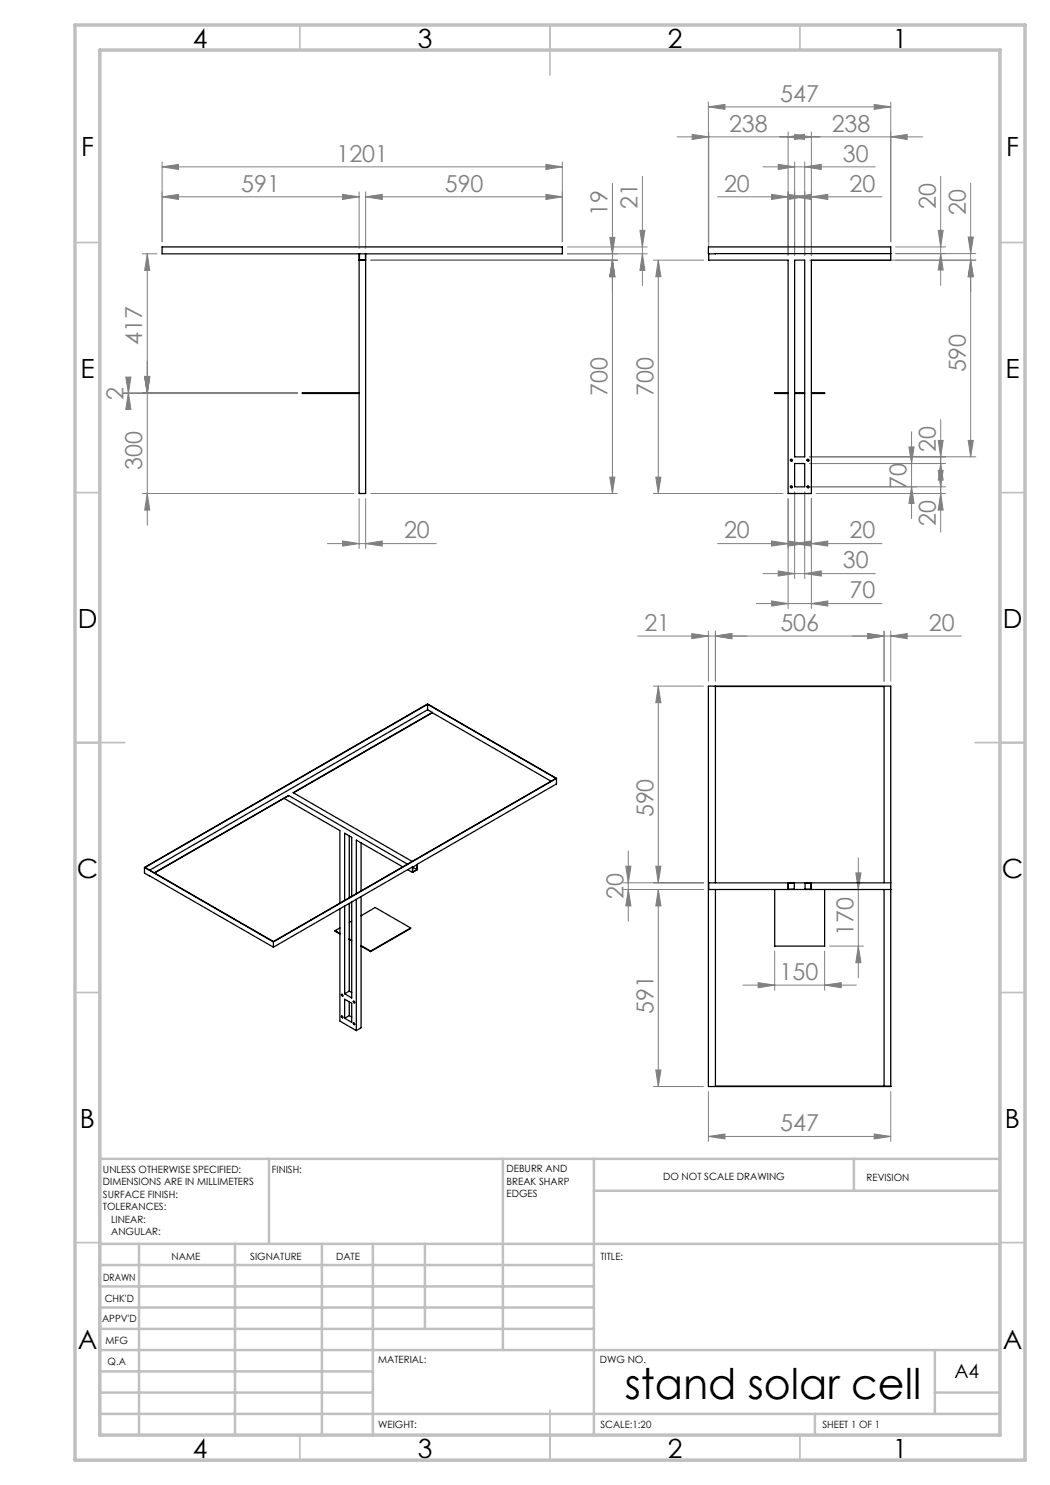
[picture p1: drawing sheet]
<svg xmlns="http://www.w3.org/2000/svg" width="210mm" height="297mm" viewBox="0 0 210 297" stroke-linecap="round" stroke-linejoin="round" font-family="sans-serif">
<path d="M158.3 91.9l-.2 .1M158.3 97.2l-.2 .2M158.5 92l-.2 .2M158.5 97.4l-.2 .2M161.6 91.9l-.2 .1M161.6 97.2l-.2 .2M161.8 92l-.2 .2M161.8 97.4l-.2 .2" fill="none" stroke="#000" stroke-width=".2"/>
<g fill="none" stroke="#808080" stroke-width=".2">
<path d="M32.4 33.4l3.3-.5v1zM32.4 32.4v16M32.4 33.4h80.1M32.4 39.4l3.3-.5v1zM32.4 39.4h39.4M68.5 38.9l3.3 .5-3.3 .5zM71.8 38.4v11.3M73.1 39.4l3.3-.5v1zM73.1 39.4h39.4M73.1 38.4v11.3M109.2 32.9l3.3 .5-3.3 .5zM109.2 38.9l3.3 .5-3.3 .5z"/>
<path d="M112.5 32.4v16M122.5 36.7v62M128.5 35.3v21.8M135.4 27.4h49.1M138.4 26.9l3.3 .5-3.3 .5zM141.7 21.4l3.3-.5v1zM141.7 20.4v28M141.7 21.4h36.5M141.7 26.4v23.4M143.5 39.4h32.9M152.6 33.4h22.4M154.3 38.9l3.3 .5-3.3 .5z"/>
<path d="M155.6 32.9l3.3 .5-3.3 .5zM157.6 27.4l3.3-.5v1zM157.6 38.9l3.3 .5-3.3 .5zM157.6 26.4v24.6M158.9 39.4l3.3-.5v1zM158.9 32.4v18.6M159 26.9l3.3 .5-3.3 .5zM160.9 33.4l3.4-.5v1zM160.9 32.4v18.6M162.3 39.4l3.3-.5v1zM162.3 26.4v24.6M174.8 20.9l3.4 .5-3.4 .5z"/>
<path d="M178.2 27.4l3.2-.5v1zM178.2 20.4v28M188.1 35.3v21.8M194.1 36.6v54.8M28.5 50.8h2.9M29.5 50.8l.5 3.3h-1.1zM29.5 50.8v54.3M74.2 52h49.3M113.5 49.4h16M122 47.5h1l-.5 3.3zM122.5 52l.5 3.3h-1zM128 46.1h1l-.5 3.3z"/>
<path d="M128.5 50.8l.5 3.3h-1zM129.5 50.8h-16M130.7 52h10M131.7 52v46.7M131.7 52l.5 3.3h-1zM161.9 52h33.3M179.1 50.7h16.1M179.1 49.4h10M187.6 46.1h1l-.5 3.3zM188.1 50.7l.5 3.3h-1zM193.6 47.4h1.1l-.6 3.3zM194.1 52l.6 3.3h-1.1z"/>
<path d="M24.7 78.7h34.8M24.7 78.6h34.8M25.2 75.4h1l-.5 3.3zM25.7 78.6l.5 3.3h-1zM25.7 78.6v.1M28.9 75.4h1.1l-.5 3.3zM28.9 75.3h1.1l-.5 3.3zM28.5 98.7h42.3M29.5 98.7l.5 3.3h-1.1zM71.8 99.7v10M73.1 99.7v10M74.2 98.7h49.3"/>
<path d="M122 95.4h1l-.5 3.3zM130.7 98.7h25.9M131.2 95.4h1l-.5 3.3zM157.6 99.7v22M158.9 98.4v17.3M160.9 98.4v17.3M161.9 97.4h27.2M161.9 92.7h27.2M161.9 91.4h33.3M162.3 99.7v22M163.3 98.7h25.8M181.8 89.4h1l-.5 3.3z"/>
<path d="M182.3 97.4l.5 3.3h-1zM182.3 86.4v17.3M187.6 88.1h1l-.5 3.3zM187.6 94.1h1l-.5 3.3zM188.1 92.7l.5 3.3h-1zM188.1 98.7l.5 3.3h-1zM188.1 84v22.4M193.6 88.1h1.1l-.6 3.3zM65.5 108.7h21.7M68.5 108.2l3.3 .5-3.3 .5zM73.1 108.7l3.3-.5v1zM152.6 114.7h22.4"/>
<path d="M154.3 108.2l3.3 .5-3.3 .5zM155.6 114.2l3.3 .5-3.3 .5zM157.6 108.2l3.3 .5-3.3 .5zM158.9 108.7l3.3-.5v1zM160.9 114.7l3.4-.5v1zM162.3 108.7l3.3-.5v1zM176.4 108.7h-32.9M127.6 127.2h64.7M130.7 137.2h10M131.7 137.2l.5 3.3h-1zM131.7 137.2v39.4M138.4 126.7l3.3 .5-3.3 .5z"/>
<path d="M141.7 126.2v10M143.1 126.2v10M143.1 127.2l3.3-.5v1zM151.3 120.7h25.1M154.3 120.2l3.3 .5-3.3 .5zM162.3 120.7l3.3-.5v1zM173.5 126.7l3.3 .5-3.3 .5zM176.8 126.2v10.1M178.2 127.2l3.2-.5v1zM178.2 126.2v10M124.7 177.9h16M124.7 176.6h16"/>
<path d="M125.2 173.2h1l-.5 3.4zM125.7 177.9l.5 3.3h-1zM125.7 170.2v14.1M131.2 173.2h1l-.5 3.4zM131.7 177.9l.5 3.3h-1zM131.7 177.9v39.4M165.9 177.9h6.8M171.2 174.6h1l-.5 3.3zM171.7 171.6v24M148.6 197h22.7M151.6 196.5l3.3 .5-3.3 .6zM154.9 190.2v7.8"/>
<path d="M164.9 197l3.3-.5v1.1zM164.9 190.2v7.8M165.9 189.2h6.8M171.7 189.2l.5 3.3h-1zM130.7 217.3h10M131.2 214h1l-.5 3.3zM141.7 218.3v10M178.2 218.3v10M141.7 227.3l3.3-.5v1zM141.7 227.3h36.5M174.8 226.8l3.4 .5-3.4 .5z"/>
</g>
<g fill="none" stroke="#c0c0c0" stroke-width=".35">
<path d="M60 5v5M110 5v10M160 5v5M15 48.5h5M200 48.5h5M15 98.5h5M200 98.5h5M15 148.5h10M195 148.5h10M15 198.5h5M200 198.5h5M15 248.5h5"/>
<path d="M200 248.5h5M60 287v5M110 282v10M160 287v5"/>
</g>
<g fill="none" stroke="#c0c0c0" stroke-width=".5">
<path d="M53.8 231.8v17M100.6 231.8v38.2M118.8 231.8v55.2M118.8 238.2h81.2M170.8 231.8v6.4M200 231.8h-180v55.2M20 248.8h180M20 257.3h98.8M20 253h98.8M27.8 248.8v38.2M47 248.8v38.2M64.4 248.8v38.2"/>
<path d="M74.6 248.8v38.2M85 248.8v17M20 265.8h98.8M20 261.5h98.8M20 278.5h54.6M20 274.3h54.6M20 270h180M187 278.5h13M187 270v12.8M20 282.8h180M163 282.8v4.2"/>
</g>
<path d="M15 5h190v287h-190zM20 10h180v277h-180z" fill="none" stroke="#c0c0c0" stroke-width=".7"/>
<path d="M158.1 92l.2 .2v-.2zM158.3 91.9v.1h.2zM161.4 92l.2 .2v-.2zM161.6 91.9v.1h.2zM161.4 97.4l.2 .2v-.2zM161.6 97.2v.2h.2zM158.1 97.4l.2 .2v-.2zM158.3 97.2v.2h.2z" fill="#000"/>
<g fill="#808080">
<path d="M68.5 38.9l3.3 .5-3.3 .5zM32.4 39.4l3.3-.5v1z"/>
<path d="M158.9 108.7l3.3-.5v1zM154.3 108.2l3.3 .5-3.3 .5zM174.8 20.9l3.4 .5-3.4 .5zM141.7 21.4l3.3-.5v1zM164.9 197l3.3-.5v1.1zM151.6 196.5l3.3 .5-3.3 .6zM174.8 226.8l3.4 .5-3.4 .5zM141.7 227.3l3.3-.5v1zM173.5 126.7l3.3 .5-3.3 .5zM143.1 127.2l3.3-.5v1z"/>
<path d="M154.3 120.2l3.3 .5-3.3 .5zM162.3 120.7l3.3-.5v1zM157.6 108.2l3.3 .5-3.3 .5zM162.3 108.7l3.3-.5v1zM138.4 26.9l3.3 .5-3.3 .5zM157.6 27.4l3.3-.5v1zM159 26.9l3.3 .5-3.3 .5zM178.2 27.4l3.2-.5v1zM155.6 32.9l3.3 .5-3.3 .5zM160.9 33.4l3.4-.5v1zM154.3 38.9l3.3 .5-3.3 .5zM158.9 39.4l3.3-.5v1zM157.6 38.9l3.3 .5-3.3 .5zM162.3 39.4l3.3-.5v1zM32.4 33.4l3.3-.5v1zM109.2 32.9l3.3 .5-3.3 .5zM68.5 108.2l3.3 .5-3.3 .5zM73.1 108.7l3.3-.5v1zM138.4 126.7l3.3 .5-3.3 .5zM143.1 127.2l3.3-.5v1zM173.5 126.7l3.3 .5-3.3 .5zM178.2 127.2l3.2-.5v1z"/>
<path d="M160.9 114.7l3.4-.5v1zM155.6 114.2l3.3 .5-3.3 .5z"/>
<path d="M182.3 97.4l.5 3.3h-1zM181.8 89.4h1l-.5 3.3z"/>
<path d="M188.1 92.7l.5 3.3h-1zM187.6 88.1h1l-.5 3.3zM193.6 88.1h1.1l-.6 3.3zM194.1 52l.6 3.3h-1.1z"/>
<path d="M188.1 98.7l.5 3.3h-1zM187.6 94.1h1l-.5 3.3zM194.1 52l.6 3.3h-1.1zM193.6 47.4h1.1l-.6 3.3zM122.5 52l.5 3.3h-1zM122 47.5h1l-.5 3.3zM122 95.4h1l-.5 3.3zM122.5 52l.5 3.3h-1zM29.5 98.7l.5 3.3h-1.1zM28.9 75.4h1.1l-.5 3.3zM28.9 75.3h1.1l-.5 3.3zM29.5 50.8l.5 3.3h-1.1zM25.2 75.4h1l-.5 3.3zM25.7 78.6l.5 3.3h-1zM171.7 189.2l.5 3.3h-1zM171.2 174.6h1l-.5 3.3zM131.2 173.2h1l-.5 3.4zM131.7 137.2l.5 3.3h-1zM125.7 177.9l.5 3.3h-1zM125.2 173.2h1l-.5 3.4zM131.2 214h1l-.5 3.3zM131.7 177.9l.5 3.3h-1z"/>
<path d="M131.7 52l.5 3.3h-1zM131.2 95.4h1l-.5 3.3zM187.6 46.1h1l-.5 3.3zM188.1 50.7l.5 3.3h-1zM128 46.1h1l-.5 3.3zM128.5 50.8l.5 3.3h-1z"/>
<path d="M73.1 39.4l3.3-.5v1zM109.2 38.9l3.3 .5-3.3 .5z"/>
</g>
<g fill="none" stroke="#000" stroke-width=".25">
<path d="M32.4 49.4h80.1v1.4h-80.1zM71.8 52h1.3M71.8 50.8v47.9h1.3v-47.9M71.9 50.8v1.2h1.2v-1.2M143.1 50.7v.1M158.9 52h2v39.4h-2zM178.2 50.7l-36.5 .1v-1.4h36.5v2.6h-15.9v46.7h-4.7v-46.7h-15.9v-1.2M71.8 78.6h-11.3v.1h11.3M157.6 78.6h-2.7v.1h2.7M158.9 78.6h2M158.9 78.7h2M162.3 78.6h2.6v.1h-2.6"/>
<path d="M158.9 92.7h2v4.7h-2zM141.7 137.2h36.5v80.1h-36.5zM143.1 137.2v39.4M143.1 137.3h33.7v39.3M56.8 159.7l11.2 6.4v14.6M57.7 159.1l23.8 13.7M57.7 159.1l-26.8 15.5M85.5 142l1 .5M85.5 142l-55.5 32M85.5 140.9v1.1M86.5 142.5l-27.9 16 23.8 13.8M86.5 142.6l-27.8 16"/>
<path d="M86.5 142.5v.1M86.5 142.6l23.7 13.6M111.3 156.8l-27.9 16.1v1.1l-.9 .5M111.3 155.7l-56.6 32.7M111.3 155.7v1.1h-.1M111.3 155.7l-25.8-14.9-56.6 32.7M28.9 173.5v1.1l1 .6M28.9 173.5l25.8 14.9M29 173.5l56.5-32.6 25.7 14.8-56.5 32.6zM29.9 175.2l24.8 14.2M30 175.2h-.1M69.8 167.2v12.4"/>
<path d="M70.3 179.3v-11.8l-1.4-.9v13.5M71.3 179.9v26.2M72.2 168.6v9.6M72.2 179.3v26.3l-.9 .5M80.6 173.4l-9.3-5.4v10.7M81.6 174l.9 .5M82.5 174.5v-1.1l-27.8 16M82.5 173.4l.9-.5v1M82.5 173.4v1l.9-.5M82.5 173.4l.9 .5M143.1 177.9v39.3h35.1M154.9 177.9v11.3h10v-11.3"/>
<path d="M157.6 176.6v1.3M157.7 176.6h1.2v1.2h-1.2zM161 176.6h1.2v1.2h-1.2zM162.3 176.6v1.3M176.8 177.9v39.3M178.2 176.6h-36.5v1.3h36.5M54.7 188.4v1M67 186.1l1 .6M67 186.1v.2l1 .5M68 181.8v22.4l3.3 1.9M68 185.6l-1 .5M68.4 198.9v.2l.2 .1"/>
<path d="M68.9 181.2v17.6M68.9 199.8l1.4 .9v3.8l-1.4-.8zM69.8 180.7v17.5M69.8 198.2l-.9 .6M69.8 187.8l.5 .2M69.8 187.9l.5 .3M69.8 198.2l.5 .3M70.3 180.4v19.2l-1.4-.8M70.3 184.2l-.5 .3M72.2 183.2l2.8-1.7 7.1 4.1M72.2 189.1l1.9 1.1M72.2 189.2l1.9 1.1"/>
<path d="M74.1 190.2v.1M82.1 185.6l-8 4.6M82.1 185.6l-8 4.7M68.3 203.3l.2-.1v.4zM68.4 203.2v.2l.2 .1M69.8 200.4v2.7M69.8 203.1l-.9 .6M69.8 203.1l.5 .3M70.7 200.3h.2v.3zM70.7 200.2l.2 .4M70.7 204.6l.2 .3"/>
<circle cx="158.3" cy="92" r=".2"/>
<circle cx="158.3" cy="97.4" r=".2"/>
<circle cx="161.6" cy="97.4" r=".21"/>
<circle cx="161.6" cy="92" r=".21"/>
<circle cx="68.4" cy="199.1" r=".16"/>
<circle cx="70.8" cy="204.8" r=".16"/>
</g>
<text font-size="8.5" x="125" y="279.7">stand solar cell</text>
<g font-size="5.3">
<text x="38.5" y="9.5">4</text>
<text x="83.5" y="9.5">3</text>
<text x="133.6" y="9.5">2</text>
<text x="178.6" y="9.5">1</text>
<text x="16.2" y="31.3">F</text>
<text x="201.2" y="31.3">F</text>
<text x="16.1" y="75.5">E</text>
<text x="201.1" y="75.5">E</text>
<text x="15.5" y="125.5">D</text>
<text x="200.5" y="125.5">D</text>
<text x="15.4" y="175.5">C</text>
<text x="200.4" y="175.5">C</text>
<text x="16" y="225.5">B</text>
<text x="201" y="225.5">B</text>
<text x="15.5" y="269.8">A</text>
<text x="200.5" y="269.8">A</text>
<text x="38.5" y="291.5">4</text>
<text x="83.5" y="291.5">3</text>
<text x="133.6" y="291.5">2</text>
<text x="178.6" y="291.5">1</text>
</g>
<g font-size="4.7" fill="#808080">
<text x="156" y="20.3">547</text>
<text x="145.8" y="26.3">238</text>
<text x="166.3" y="26.3">238</text>
<text x="67.3" y="32.3">1201</text>
<text x="168.6" y="32.3">30</text>
<text x="48.3" y="38.3">591</text>
<text x="88.9" y="38.3">590</text>
<text x="127.5" y="41.7" transform="rotate(-90 127.5 41.7)">21</text>
<text x="144.8" y="38.3">20</text>
<text x="169.9" y="38.3">20</text>
<text x="187.1" y="41.7" transform="rotate(-90 187.1 41.7)">20</text>
<text x="121.5" y="43.1" transform="rotate(-90 121.5 43.1)">19</text>
<text x="193.1" y="43" transform="rotate(-90 193.1 43)">20</text>
<text x="28.5" y="69" transform="rotate(-90 28.5 69)">417</text>
<text x="193.1" y="74.5" transform="rotate(-90 193.1 74.5)">590</text>
<text x="24.7" y="79.9" transform="rotate(-90 24.7 79.9)">2</text>
<text x="121.5" y="79.2" transform="rotate(-90 121.5 79.2)">700</text>
<text x="130.7" y="79.2" transform="rotate(-90 130.7 79.2)">700</text>
<text x="28.5" y="94" transform="rotate(-90 28.5 94)">300</text>
<text x="187.1" y="90.4" transform="rotate(-90 187.1 90.4)">20</text>
<text x="181.3" y="97.9" transform="rotate(-90 181.3 97.9)">70</text>
<text x="80.8" y="107.7">20</text>
<text x="144.8" y="107.7">20</text>
<text x="169.9" y="107.7">20</text>
<text x="187.1" y="105.1" transform="rotate(-90 187.1 105.1)">20</text>
<text x="168.6" y="113.7">30</text>
<text x="169.9" y="119.7">70</text>
<text x="128.9" y="126.2">21</text>
<text x="156.1" y="126.2">506</text>
<text x="185.8" y="126.2">20</text>
<text x="130.7" y="163.5" transform="rotate(-90 130.7 163.5)">590</text>
<text x="124.7" y="179.8" transform="rotate(-90 124.7 179.8)">20</text>
<text x="170.7" y="187.2" transform="rotate(-90 170.7 187.2)">170</text>
<text x="155.9" y="196">150</text>
<text x="130.7" y="202.7" transform="rotate(-90 130.7 202.7)">591</text>
<text x="156" y="226.3">547</text>
</g>
<text font-size="3.9" x="190.9" y="275.5">A4</text>
<g font-size="2">
<text x="20.6" y="234.6">UNLESS OTHERWISE SPECIFIED:</text>
<text x="20.6" y="237.1">DIMENSIONS ARE IN MILLIMETERS</text>
<text x="20.6" y="239.6">SURFACE FINISH:</text>
<text x="54.4" y="234.6">FINISH:</text>
<text x="101.3" y="234.5">DEBURR AND</text>
<text x="101.3" y="237">BREAK SHARP</text>
<text x="101.3" y="239.5">EDGES</text>
<text x="132.6" y="236">DO NOT SCALE DRAWING</text>
<text x="173.3" y="236.2">REVISION</text>
<text x="20.6" y="242.1">TOLERANCES:</text>
<text x="22.2" y="244.6">LINEAR:</text>
<text x="22.2" y="247.1">ANGULAR:</text>
<text x="34.3" y="252">NAME</text>
<text x="50" y="251.9">SIGNATURE</text>
<text x="67.2" y="251.9">DATE</text>
<text x="120.1" y="251.9">TITLE:</text>
<text x="20.6" y="256.1">DRAWN</text>
<text x="20.9" y="260.3">CHK'D</text>
<text x="20.4" y="264.4">APPV'D</text>
<text x="21.1" y="268.8">MFG</text>
<text x="21.5" y="273">Q.A</text>
<text x="75.6" y="272.5">MATERIAL:</text>
<text x="120" y="272.5">DWG NO.</text>
<text x="75.6" y="285.5">WEIGHT:</text>
<text x="120.1" y="285.6">SCALE:1:20</text>
<text x="164.5" y="285.6">SHEET 1 OF 1</text>
</g>
</svg>
